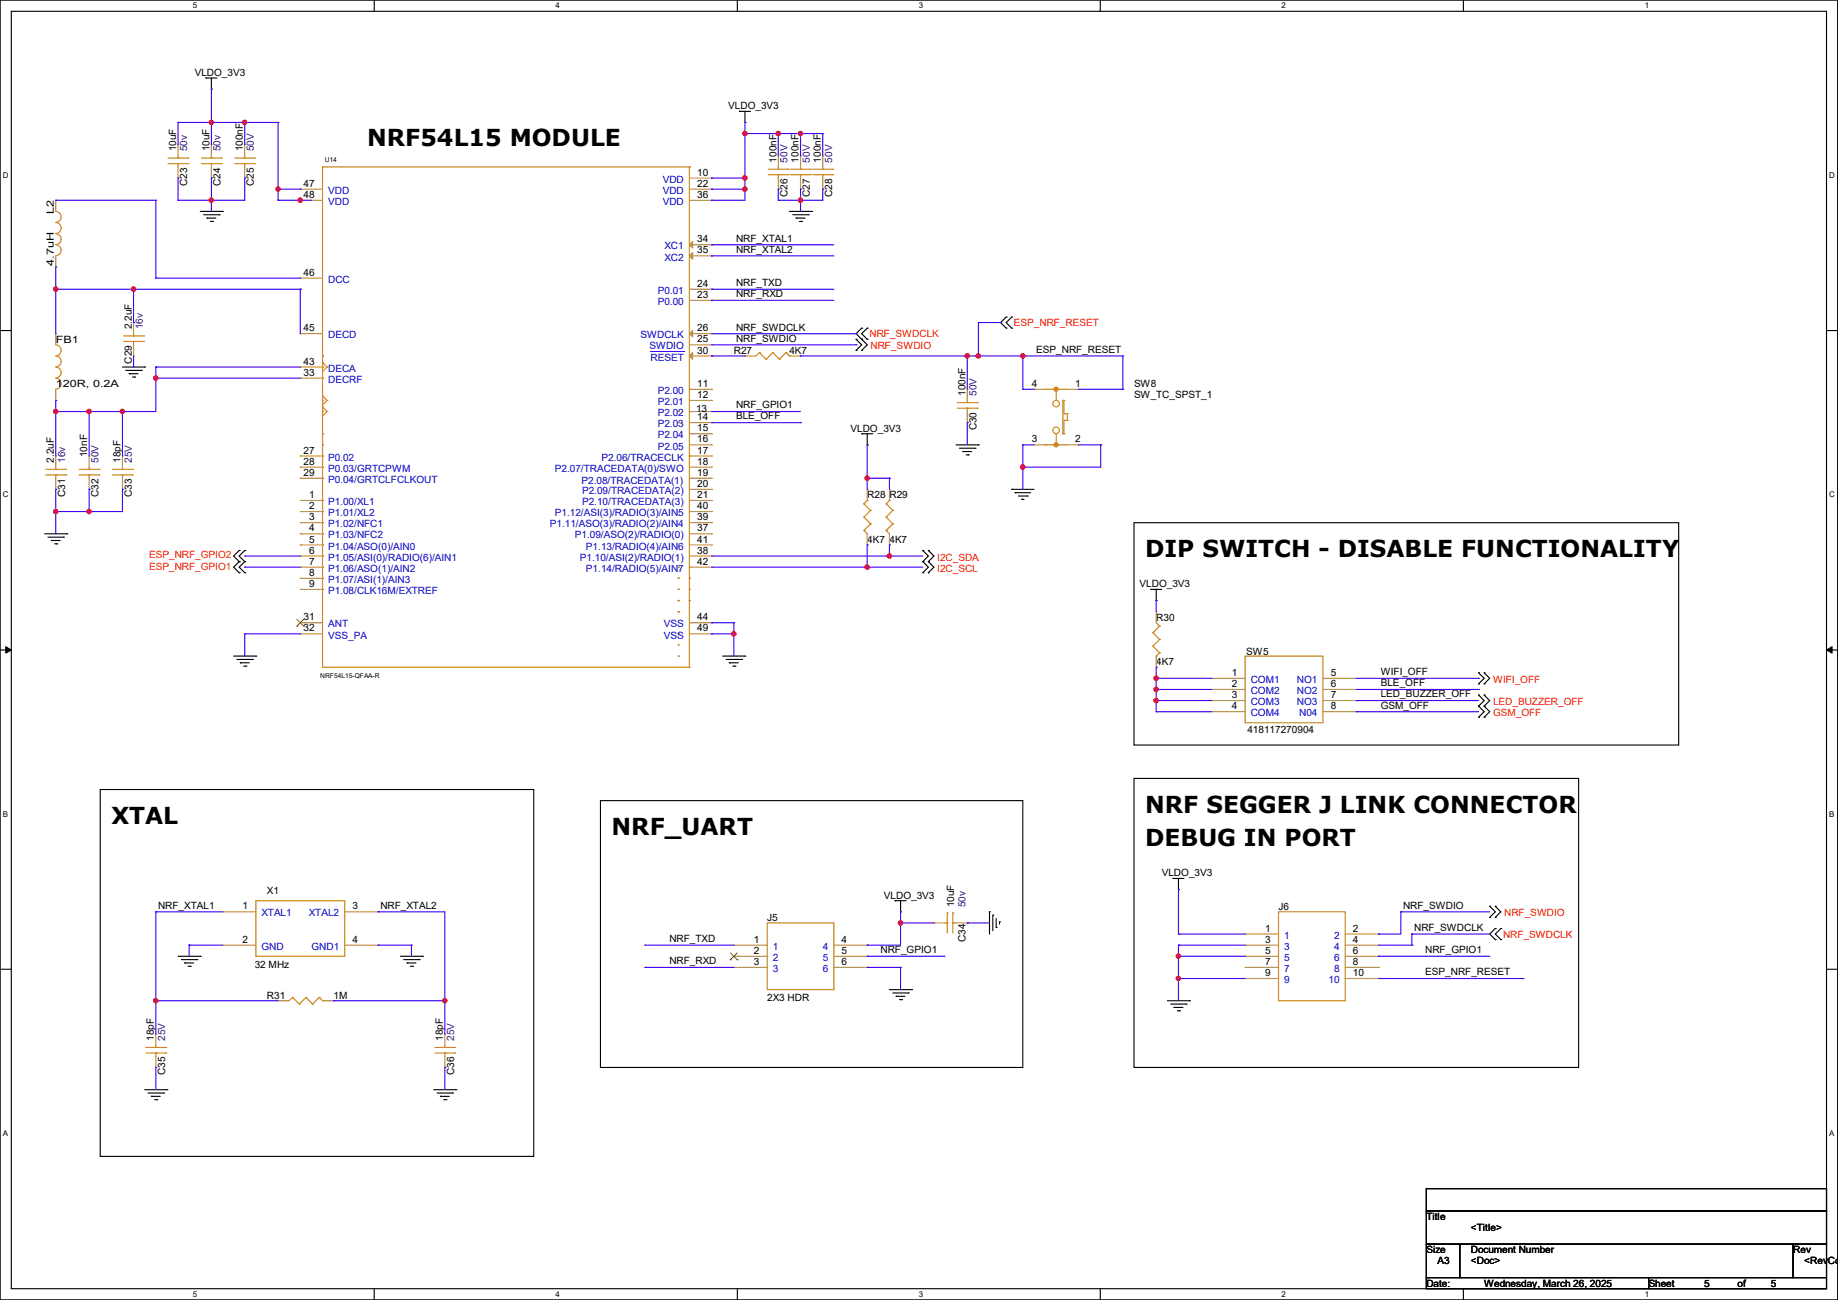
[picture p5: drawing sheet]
<svg xmlns="http://www.w3.org/2000/svg" width="420mm" height="297mm" viewBox="0 0 420 297" stroke-linecap="round" stroke-linejoin="round" font-family="sans-serif">
<path d="M0 0h419.9v297h-419.9zM2.6 2.6h414.8v291.8h-414.8z" fill="none" stroke="#000" stroke-width=".25"/>
<g fill="#fff">
<path d="M44 .3h1v2h-1z"/>
<path d="M44 294.7h1v2h-1z"/>
</g>
<path d="M85.5 0v2.6M85.5 294.4v2.6" fill="none" stroke="#000" stroke-width=".25"/>
<g fill="#fff">
<path d="M127 .3h.9v2h-.9z"/>
<path d="M127 294.7h.9v2h-.9z"/>
</g>
<path d="M168.5 0v2.6M168.5 294.4v2.6" fill="none" stroke="#000" stroke-width=".25"/>
<g fill="#fff">
<path d="M209.9 .3h1v2h-1z"/>
<path d="M209.9 294.7h1v2h-1z"/>
</g>
<path d="M251.4 0v2.6M251.4 294.4v2.6" fill="none" stroke="#000" stroke-width=".25"/>
<g fill="#fff">
<path d="M292.9 .3h.9v2h-.9z"/>
<path d="M292.9 294.7h.9v2h-.9z"/>
</g>
<path d="M334.4 0v2.6M334.4 294.4v2.6" fill="none" stroke="#000" stroke-width=".25"/>
<g fill="#fff">
<path d="M375.8 .3h1v2h-1z"/>
<path d="M375.8 294.7h1v2h-1z"/>
<path d="M.7 39h1.2v2h-1.2z"/>
<path d="M418 39h1.3v2h-1.3z"/>
<path d="M.7 112h1.2v2h-1.2z"/>
<path d="M418 112h1.3v2h-1.3z"/>
</g>
<path d="M0 75.5h2.6M417.4 75.5h2.5" fill="none" stroke="#000" stroke-width=".25"/>
<g fill="#fff">
<path d="M.7 185h1.2v1.9h-1.2z"/>
<path d="M418 185h1.2v1.9h-1.2z"/>
</g>
<path d="M0 148.5h2.6M417.4 148.5h2.5" fill="none" stroke="#000" stroke-width=".25"/>
<path d="M1.3 147.7l1.3 .8-1.3 .7zM417.4 148.5l1.2-.8v1.5z" fill="#000" stroke="#000" stroke-width=".23"/>
<g fill="#fff">
<path d="M.7 257.9h1.2v2h-1.2z"/>
<path d="M418 257.9h1.2v2h-1.2z"/>
</g>
<g fill="none" stroke="#000" stroke-width=".25">
<path d="M47 17.8h.1M47 17.8h2.6M48.3 17.8v2.6M48.3 20.4h.1M169 25.4h.1M169 25.4h2.5M170.2 28h.1M170.2 25.4v2.6M45.8 48.3h5M46.5 49.1h3.6M47.3 49.8h.1M47.3 49.8h2"/>
<path d="M48 50.6h.6M48.6 50.6h.1M50.1 49.1h.1M50.8 48.3h.1M180.4 48.3h5.1M181.1 49.1h3.6M181.9 49.8h.1M181.9 49.8h2M182.7 50.6h.5M183.2 50.6h.1M184.7 49.1h.1M185.5 48.3h.1"/>
<path d="M195.6 77.5h.1M195.6 77.5l1.3 1.3-1.3 1.3M196.9 75h.1M196.9 77.5h.1M196.9 75l-1.3 1.2 2.6 2.6-1.3 1.3M198.2 77.5h.1M198.2 75h.1M198.2 75l-1.3 1.2 1.3 1.3M229.9 72.4h.1M229.9 75h.1M229.9 72.4l-1.3 1.3 1.3 1.3M231.2 75h.1"/>
<path d="M231.2 72.4h.1M231.2 72.4l-1.3 1.3 1.3 1.3M28 83.9h5.1M28.7 84.6h3.6M29.5 85.4h.1M29.5 85.4h2M30.3 86.1h.5M30.8 86.1h.1M32.3 84.6h.1M33.1 83.9h.1M195.6 80.1h.1M196.9 99.1h.1"/>
<path d="M196.9 80.1h.1M196.9 99.1h2.5M198.2 99.1v2.5M198.2 101.6h.1M218.5 101.6h5.1M219.2 102.4h3.6M220 103.2h.1M220 103.2h2M220.8 103.9h.5M221.3 103.9h.1M222.8 102.4h.1M223.6 101.6h.1"/>
<path d="M231.2 111.8h.1M231.2 111.8h5.1M231.9 112.6h.1M231.9 112.6h3.6M232.7 113.3h2M233.5 114.1h.1M233.5 114.1h.5M234.7 113.3h.1M259.1 119.4h124.5v50.8h-124.5zM10.2 122h5.1M11 122.7h3.5M11.7 123.5h.1"/>
<path d="M11.7 123.5h2.1M12.5 124.2h.5M13 124.2h.1M14.5 122.7h.1M15.3 122h.1M54.7 128.3h.1M54.7 130.9h.1M54.7 125.8h.1M54.7 128.3l-1.3 1.3 1.3 1.3M54.7 125.8l-1.3 1.2 1.3 1.3M55.9 128.3h.1M55.9 130.9h.1"/>
<path d="M55.9 125.8h.1M55.9 128.3l-1.2 1.3 1.2 1.3M55.9 125.8l-1.2 1.2 1.2 1.3M210.9 128.3h.1M210.9 125.8h.1M210.9 130.9h.1M210.9 125.8l1.2 1.2-1.2 1.3M210.9 128.3l1.2 1.3-1.2 1.3M212.1 128.3h.1M212.1 125.8h.1M212.1 130.9h.1M212.1 125.8l1.3 1.2-1.3 1.3"/>
<path d="M212.1 128.3l1.3 1.3-1.3 1.3M262.9 134.7h.1M262.9 134.7h2.6M264.2 137.2h.1M264.2 134.7v2.5M53.4 149.9h5.1M54.1 150.7h3.6M54.9 151.4h.1M54.9 151.4h2M55.7 152.2h.5M56.2 152.2h.1M57.7 150.7h.1"/>
<path d="M58.5 149.9h.1M165.1 149.9h5.1M165.9 150.7h3.6M166.7 151.4h.1M166.7 151.4h2M167.4 152.2h.5M167.9 152.2h.1M169.5 150.7h.1M170.2 149.9h.1M337.9 158.8h.1M337.9 156.3h.1M337.9 153.7h.1"/>
<path d="M337.9 158.8l1.2 1.3-1.2 1.2M337.9 153.7l1.2 1.3-1.2 1.3M339.1 158.8h.1M339.1 156.3h.1M339.1 153.7h.1M339.1 158.8l1.3 1.3-1.3 1.2M339.1 153.7l1.3 1.3-1.3 1.3M259.1 177.8h101.6v66.1h-101.6zM337.9 161.3h.1M337.9 163.9h.1M337.9 161.3l1.2 1.3-1.2 1.3M339.1 161.3h.1"/>
<path d="M339.1 163.9h.1M339.1 161.3l1.3 1.3-1.3 1.3M22.9 180.4h99.1v83.8h-99.1zM137.2 182.9h96.5v61h-96.5zM40.7 218.5h5.1M41.4 219.2h3.6M45 219.2h.1M45.8 218.5h.1M91.5 218.5h5.1M92.2 219.2h3.6M95.8 219.2h.1M96.6 218.5h.1"/>
<path d="M204.5 205.8h.1M204.5 205.8h2.6M205.8 208.3h.1M205.8 205.8v2.5M226.1 208.3h.1M226.1 208.3v5.1M226.9 209.1h.1M226.9 209.1v3.5M227.6 211.9h.1M227.6 209.8v2.1M228.4 210.6h.1M228.4 210.6v.5"/>
<path d="M268 200.7h.1M268 200.7h2.6M269.3 203.2h.1M269.3 200.7v2.5M340.4 209.6h.1M340.4 207.1h.1M340.4 207.1l1.3 1.2-1.3 1.3M341.7 212.1h.1M341.7 214.7h.1M341.7 209.6h.1M341.7 207.1h.1M341.7 212.1l-1.3 1.3 1.3 1.3"/>
<path d="M341.7 207.1l1.2 1.2-1.2 1.3M342.9 214.7h.1M342.9 212.1h.1M342.9 212.1l-1.2 1.3 1.2 1.3M0 221.4h2.6M42.2 220h.1M42.2 220h2M43 220.8h.5M43.5 220.8h.1M93 220h.1M93 220h2M93.8 220.8h.5"/>
<path d="M94.3 220.8h.1M203.2 226.1h5.1M204 226.9h3.6M204.8 227.6h.1M204.8 227.6h2M205.5 228.4h.5M206 228.4h.1M207.6 226.9h.1M208.3 226.1h.1M266.7 228.6h5.1M267.5 229.4h3.6M268.3 230.2h.1"/>
<path d="M268.3 230.2h2M269 230.9h.5M269.5 230.9h.1M271.1 229.4h.1M271.8 228.6h.1M417.4 221.4h2.5M33.1 249h5M33.8 249.7h3.6M34.6 250.5h.1M34.6 250.5h2M35.3 251.2h.6M35.9 251.2h.1"/>
<path d="M37.4 249.7h.1M38.1 249h.1M99.1 249h5.1M99.9 249.7h3.5M100.6 250.5h.1M100.6 250.5h2.1M101.4 251.2h.5M101.9 251.2h.1M103.4 249.7h.1M104.2 249h.1M325.9 271.6h91.5v5h-91.5zM325.9 276.6h91.5v7.7h-91.5z"/>
<path d="M325.9 284.3h7.6v7.6h-7.6zM325.9 291.9h50.8v2.5h-50.8zM333.5 284.3h76.2v7.6h-76.2zM376.7 291.9h40.7v2.5h-40.7zM409.7 284.3h7.7v7.6h-7.7z"/>
</g>
<g fill="none" stroke="#cc8006" stroke-width=".25">
<path d="M38.4 37.4h4.6M38.4 36.1h4.6M40.7 36.1h.1M40.7 37.4h.1M40.7 35.6v.5M40.7 37.4v.7M43 37.4h.1M43 36.1h.1M46 37.4h4.6M46 36.1h4.6M48.3 36.1h.1M48.3 37.4h.1"/>
<path d="M48.3 35.6v.5M48.3 37.4v.7M50.6 37.4h.1M50.6 36.1h.1M53.6 37.4h4.6M53.6 36.1h4.6M55.9 36.1h.1M55.9 37.4h.1M55.9 35.6v.5M55.9 37.4v.7M58.2 37.4h.1M58.2 36.1h.1"/>
<path d="M73.7 38.1h.1M73.7 38.1h83.8M73.7 38.1v114.3h83.8M157.5 38.1h.1M157.5 38.1v114.3M175.6 39.9h4.5M175.6 38.7h4.5M177.8 38.7h.1M177.8 39.9h.1M177.8 38.1v.6M177.8 39.9v.8M180.1 39.9h.1"/>
<path d="M180.1 38.7h.1M180.6 39.9h4.6M180.6 38.7h4.6M182.9 38.7h.1M182.9 39.9h.1M182.9 38.1v.6M182.9 39.9v.8M185.2 39.9h.1M185.2 38.7h.1M185.7 39.9h4.6M185.7 38.7h4.6M188 38.7h.1"/>
<path d="M188 39.9h.1M188 38.1v.6M188 39.9v.8M190.3 39.9h.1M190.3 38.7h.1M12.7 48.3a1.25 1.25 0 0 1 1.3 1.3 1.25 1.25 0 0 1-1.3 1.2M12.7 50.8a1.25 1.25 0 0 1 1.3 1.3 1.25 1.25 0 0 1-1.3 1.2 1.27 1.27 0 0 1 1.3 1.3 1.27 1.27 0 0 1-1.3 1.3M12.7 55.9a1.25 1.25 0 0 1 1.3 1.3 1.25 1.25 0 0 1-1.3 1.2M12.7 78.8a1.25 1.25 0 0 1 1.3 1.2 1.25 1.25 0 0 1-1.3 1.3M28.2 78h4.6M28.2 76.8h4.6M30.5 76.8h.1"/>
<path d="M30.5 78h.1M30.5 76.2v.6M30.5 78v.8M32.8 78h.1M32.8 76.8h.1M12.7 81.3a1.25 1.25 0 0 1 1.3 1.3 1.25 1.25 0 0 1-1.3 1.2M12.7 83.9a1.25 1.25 0 0 1 1.3 1.2 1.25 1.25 0 0 1-1.3 1.3 1.27 1.27 0 0 1 1.3 1.2 1.27 1.27 0 0 1-1.3 1.3M73.7 81.3h.1M73.7 82.8h.1M73.7 83.9h.1M73.7 90.5h.1M73.7 91.5h.1"/>
<path d="M73.7 93h.1M73.7 94h.1M73.7 99.1h.1M73.7 86.4h.1M73.7 82.8l1 1.1M73.7 90.5l1 1M73.7 93l1 1M74.7 83.9h.1M74.7 91.5h.1M74.7 94h.1M74.7 83.9l-1 1M74.7 91.5l-1 1"/>
<path d="M74.7 94l-1 1M155 94h.1M155 96.6h.1M157.5 88.9h.1M157.5 91.5h.1M157.5 94h.1M173.5 80.6h.1M173.5 80.6l-.7 .7M173.5 80.6l1.5 1.5M175 82.1h.1M176.6 80.6h.1M176.6 80.6l-1.6 1.5"/>
<path d="M176.6 80.6l1.5 1.5M178.1 82.1h.1M179.6 80.6h.1M179.6 80.6l-1.5 1.5M179.6 80.6l.8 .7M180.4 81.3h.1M218.7 93.3h4.6M218.7 92h4.6M221 92h.1M221 93.3h.1M221 91.5v.5M221 93.3v.7"/>
<path d="M223.3 93.3h.1M223.3 92h.1M238.8 88.9h.1M238.8 88.9h5.1M241.3 88.9h.1M241.3 88.9v2.6M241.3 99.1v2.5M242.9 99.1h.1M242.9 91.5h.1M242.9 91.5v7.6M242.9 99.1h.2M242.9 91.5h.2"/>
<path d="M243.1 99.1h.1M243.1 96.1h.1M243.1 94.5h.1M243.1 91.5h.1M243.1 91.5v3M243.1 96.1v3M243.1 96.1h.8M243.1 94.5h.8M243.9 96.1h.1M243.9 94.5h.1M243.9 94.5v1.6M10.5 108.5h4.5"/>
<path d="M10.5 107.2h4.5M12.7 107.2h.1M12.7 108.5h.1M12.7 106.7v.5M12.7 108.5v.8M15 108.5h.1M15 107.2h.1M18.1 108.5h4.5M18.1 107.2h4.5M20.4 107.2h.1M20.4 108.5h.1M20.4 106.7v.5"/>
<path d="M20.4 108.5v.8M22.6 108.5h.1M22.6 107.2h.1M25.7 108.5h4.6M25.7 107.2h4.6M28 107.2h.1M28 108.5h.1M28 106.7v.5M28 108.5v.8M30.3 108.5h.1M30.3 107.2h.1M73.7 101.6h.1"/>
<path d="M73.7 104.2h.1M73.7 106.7h.1M73.7 109.3h.1M73.7 114.3h.1M73.7 116.9h.1M73.7 119.4h.1M157.5 104.2h.1M197.4 118.2h.1M197.4 115.1h.1M197.4 118.2l1.5 1.5M197.4 115.1l1.5 1.5M198.2 114.3h.1"/>
<path d="M198.2 114.3l-.8 .8M198.9 119.7h.1M198.9 116.6h.1M198.9 119.7l-1.5 1.5M198.9 116.6l-1.5 1.6M202.5 118.2h.1M202.5 115.1h.1M202.5 118.2l1.5 1.5M202.5 115.1l1.5 1.5M203.2 114.3h.1M203.2 114.3l-.7 .8M204 119.7h.1"/>
<path d="M204 116.6h.1M204 119.7l-1.5 1.5M204 116.6l-1.5 1.6M238.8 101.6h.1M238.8 101.6h5.1M241.3 101.6h.1M73.7 122h.1M73.7 124.5h.1M73.7 127h.1M73.7 129.6h.1M73.7 132.1h.1M73.7 134.7h.1"/>
<path d="M155 129.6h.1M155 132.1h.1M155 134.7h.1M155 137.2h.1M155 139.7h.1M157.5 137.2h.1M157.5 132.1h.1M157.5 129.6h.1M157.5 134.7h.1M197.4 121.2h.1M197.4 121.2l.8 .8M202.5 121.2h.1"/>
<path d="M202.5 121.2l.7 .8M155 144.8h.1M155 149.9h.1M155 147.4h.1M157.5 152.4h.1M263.4 144.6h.1M263.4 147.6h.1M263.4 144.6l1.6 1.5M263.4 147.6l1.6 1.5M264.2 149.9h.1M264.2 142.3l.8 .7M265 143h.1"/>
<path d="M265 146.1h.1M265 149.1h.1M265 143l-1.6 1.6M265 146.1l-1.6 1.5M265 149.1l-.8 .8M284.5 149.9h17.8v15.2h-17.8zM58.5 205.8h20.3v12.7h-20.3zM175.3 210.9h15.2v15.2h-15.2zM215.9 210.9h.6M216.5 210.9h.1M216.5 208.6h.1M216.5 208.6v4.5"/>
<path d="M217.7 208.6h.1M217.7 210.9h.1M217.7 210.9h.8M217.7 208.6v4.5M292.1 208.3h15.3v20.3h-15.3zM33.3 239.3h4.6M35.6 239.3h.1M35.6 238.8v.5M37.9 239.3h.1M66.8 227.9h.1M66.8 227.9l-.7 .7M66.8 227.9l1.6 1.5"/>
<path d="M68.4 229.4h.1M69.9 227.9h.1M69.9 227.9l-1.5 1.5M69.9 227.9l1.5 1.5M71.4 229.4h.1M72.9 227.9h.1M72.9 227.9l-1.5 1.5M72.9 227.9l.8 .7M73.7 228.6h.1M99.4 239.3h4.5M101.6 239.3h.1M101.6 238.8v.5"/>
<path d="M103.9 239.3h.1M33.3 240.6h4.6M35.6 240.6h.1M35.6 240.6v.7M37.9 240.6h.1M99.4 240.6h4.5M101.6 240.6h.1M101.6 240.6v.7M103.9 240.6h.1"/>
<circle cx="241.3" cy="98.3" r=".74"/>
<circle cx="241.3" cy="92.2" r=".74"/>
</g>
<g fill="none" stroke="#a84" stroke-width=".25">
<path d="M40.7 33.1h.1M40.7 33.1v2.5M40.7 38.1v2.6M48.3 33.1h.1M48.3 33.1v2.5M48.3 38.1v2.6M55.9 33.1h.1M55.9 33.1v2.5M55.9 38.1v2.6M177.8 35.6h.1M177.8 35.6v2.5M182.9 35.6h.1"/>
<path d="M182.9 35.6v2.5M188 35.6h.1M188 35.6v2.5M12.7 45.8h.1M12.7 45.8v2.5M12.7 58.5v2.5M40.7 40.7h.1M48.3 40.7h.1M55.9 40.7h.1M68.6 43.2h.1M68.6 45.8h.1M68.6 43.2h5.1"/>
<path d="M68.6 45.8h5.1M157.5 40.7h5.1M157.5 43.2h5.1M157.5 55.9h5.1M157.5 58.5h5.1M157.5 45.8h5.1M162.6 40.7h.1M162.6 43.2h.1M162.6 55.9h.1M162.6 58.5h.1M162.6 45.8h.1M177.8 43.2h.1"/>
<path d="M177.8 40.7v2.5M182.9 43.2h.1M182.9 40.7v2.5M188 43.2h.1M188 40.7v2.5M12.7 61h.1M12.7 76.2h.1M12.7 76.2v2.6M30.5 73.7h.1M30.5 73.7v2.5M30.5 78.8v2.5M68.6 76.2h.1"/>
<path d="M68.6 63.5h.1M68.6 76.2h5.1M68.6 63.5h5.1M157.5 68.6h5.1M157.5 66.1h5.1M157.5 78.8h5.1M157.5 76.2h5.1M162.6 68.6h.1M162.6 66.1h.1M162.6 78.8h.1M162.6 76.2h.1M12.7 91.5h.1"/>
<path d="M12.7 88.9v2.6M30.5 81.3h.1M68.6 86.4h.1M68.6 83.9h.1M68.6 86.4h5.1M68.6 83.9h5.1M157.5 88.9h5.1M157.5 91.5h5.1M157.5 94h5.1M157.5 96.6h5.1M157.5 99.1h5.1M157.5 81.3h5.1"/>
<path d="M162.6 88.9h.1M162.6 91.5h.1M162.6 94h.1M162.6 96.6h.1M162.6 99.1h.1M162.6 81.3h.1M170.2 81.3h.1M170.2 81.3h2.6M180.4 81.3h2.5M182.9 81.3h.1M221 88.9h.1M221 96.6h.1"/>
<path d="M221 88.9v2.6M221 94v2.6M236.3 88.9h.1M236.3 88.9h2.5M243.9 88.9h2.5M246.4 88.9h.1M12.7 104.2h.1M12.7 111.8h.1M12.7 104.2v2.5M12.7 109.3v2.5M20.4 104.2h.1M20.4 111.8h.1"/>
<path d="M20.4 104.2v2.5M20.4 109.3v2.5M28 104.2h.1M28 111.8h.1M28 104.2v2.5M28 109.3v2.5M68.6 114.3h.1M68.6 116.9h.1M68.6 119.4h.1M68.6 104.2h.1M68.6 106.7h.1M68.6 109.3h.1"/>
<path d="M68.6 114.3h5.1M68.6 116.9h5.1M68.6 119.4h5.1M68.6 104.2h5.1M68.6 106.7h5.1M68.6 109.3h5.1M157.5 114.3h5.1M157.5 116.9h5.1M157.5 119.4h5.1M157.5 101.6h5.1M157.5 104.2h5.1M157.5 106.7h5.1"/>
<path d="M157.5 109.3h5.1M157.5 111.8h5.1M162.6 101.6h.1M162.6 104.2h.1M162.6 106.7h.1M162.6 109.3h.1M162.6 111.8h.1M162.6 114.3h.1M162.6 119.4h.1M162.6 116.9h.1M198.2 111.8h.1M198.2 111.8v2.5"/>
<path d="M203.2 111.8h.1M203.2 111.8v2.5M236.3 101.6h.1M236.3 101.6h2.5M243.9 101.6h2.5M246.4 101.6h.1M68.6 122h.1M68.6 124.5h.1M68.6 127h.1M68.6 129.6h.1M68.6 132.1h.1M68.6 134.7h.1"/>
<path d="M68.6 122h5.1M68.6 124.5h5.1M68.6 127h5.1M68.6 129.6h5.1M68.6 132.1h5.1M68.6 134.7h5.1M157.5 122h5.1M157.5 124.5h5.1M157.5 127h5.1M157.5 129.6h5.1M162.6 122h.1M162.6 127h.1"/>
<path d="M162.6 124.5h.1M162.6 129.6h.1M198.2 124.5h.1M198.2 122v2.5M203.2 124.5h.1M203.2 122v2.5M264.2 139.7h.1M264.2 139.7v2.6M68.6 142.3h.1M68.6 144.8h.1M68.6 142.3h5.1M68.6 144.8h5.1"/>
<path d="M157.5 142.3h5.1M157.5 144.8h5.1M162.6 142.3h.1M162.6 144.8h.1M264.2 152.4h.1M264.2 149.9v2.5M276.9 155h.1M276.9 157.5h.1M276.9 155h7.6M276.9 157.5h7.6M302.3 155h7.6M302.3 157.5h7.6"/>
<path d="M309.9 155h.1M309.9 157.5h.1M276.9 160.1h.1M276.9 162.6h.1M276.9 160.1h7.6M276.9 162.6h7.6M302.3 160.1h7.6M302.3 162.6h7.6M309.9 160.1h.1M309.9 162.6h.1M50.8 208.3h.1M50.8 215.9h.1"/>
<path d="M50.8 215.9h7.7M50.8 208.3h7.7M78.8 215.9h7.6M78.8 208.3h7.6M86.4 208.3h.1M86.4 215.9h.1M167.7 215.9h.1M167.7 218.5h.1M167.7 215.9h7.6M167.7 218.5h7.6M190.5 215.9h7.7M190.5 218.5h7.7"/>
<path d="M198.2 215.9h.1M198.2 218.5h.1M213.4 210.9h.1M213.4 210.9h2.5M218.5 210.9h2.5M221 210.9h.1M284.5 213.4h.1M284.5 215.9h.1M284.5 218.5h.1M284.5 215.9h7.6M284.5 218.5h7.6M284.5 213.4h7.6"/>
<path d="M307.4 215.9h7.6M307.4 218.5h7.6M307.4 213.4h7.6M315 213.4h.1M315 215.9h.1M315 218.5h.1M35.6 236.3h.1M35.6 236.3v2.5M63.5 228.6h.1M63.5 228.6h2.6M73.7 228.6h2.5M76.2 228.6h.1"/>
<path d="M101.6 236.3h.1M101.6 236.3v2.5M167.7 221h.1M167.7 221h7.6M190.5 221h7.7M198.2 221h.1M284.5 221h.1M284.5 223.6h.1M284.5 221h7.6M284.5 223.6h7.6M307.4 221h7.6M307.4 223.6h7.6"/>
<path d="M315 221h.1M315 223.6h.1M35.6 243.9h.1M35.6 241.3v2.6M101.6 243.9h.1M101.6 241.3v2.6"/>
</g>
<path d="M67.8 143.1h.1M67.9 141.5l1.5 1.6M69.4 141.5l-1.6 1.6M69.4 143.1h.1M166.9 219.3h.1M166.9 217.7l1.6 1.6M168.4 217.7l-1.5 1.6M168.5 219.3h.1" fill="none" stroke="#804000" stroke-width=".23"/>
<g fill="#a84" stroke="#a84" stroke-width=".25">
<path d="M157.5 76.2l.8-.7v1.5z"/>
<path d="M157.5 81.3l.8-.7v1.5z"/>
<path d="M157.5 55.9l.8-.7v1.5z"/>
<path d="M157.5 58.5l.8-.8v1.5z"/>
</g>
<path d="M148.6 80.3h7.7M156.3 80.3h.1" fill="none" stroke="#00c" stroke-width=".23"/>
<g fill="#cc8006" stroke="#cc8006" stroke-width=".25">
<circle cx="241.3" cy="101.6" r=".49"/>
<circle cx="241.3" cy="88.9" r=".49"/>
</g>
<g fill="none" stroke="#4200ff" stroke-width=".25">
<path d="M40.7 28h.1M40.7 28v5.1M40.7 28h22.8M48.3 20.4h.1M48.3 28h.1M48.3 20.4v12.7M55.9 28h.1M55.9 28v5.1M63.5 28h.1M63.5 28v17.8M170.2 28h.1M170.2 30.5h.1"/>
<path d="M170.2 28v17.8h-7.6M170.2 30.5h17.8M177.8 30.5h.1M177.8 30.5v5.1M182.9 30.5h.1M182.9 30.5v5.1M188 30.5h.1M188 30.5v5.1M12.7 45.8h.1M12.7 45.8h22.9M35.6 45.8h.1M35.6 45.8v17.7"/>
<path d="M40.7 45.8h.1M40.7 40.7h.1M40.7 40.7v5.1M48.3 45.8h.1M48.3 40.7h.1M48.3 40.7v7.6M55.9 40.7h.1M55.9 40.7v5.1h-15.2M63.5 43.2h.1M63.5 45.8h.1M63.5 45.8h7.7M63.5 43.2h5.1"/>
<path d="M68.6 45.8h.1M68.6 43.2h.1M162.6 40.7h.1M162.6 45.8h.1M162.6 43.2h.1M162.6 55.9h.1M162.6 58.5h.1M162.6 40.7h7.6M162.6 43.2h7.6M162.6 55.9h27.9M162.6 58.5h27.9M170.2 40.7h.1"/>
<path d="M170.2 43.2h.1M177.8 43.2h.1M177.8 45.8h.1M177.8 43.2v2.6M182.9 43.2h.1M182.9 45.8h.1M182.9 43.2v5.1M188 43.2h.1M188 43.2v2.6h-10.2M12.7 66.1h.1M12.7 61h.1M12.7 66.1h55.9"/>
<path d="M12.7 61v15.2M30.5 73.7h.1M30.5 66.1v7.6M35.6 63.5h.1M35.6 63.5h33M68.6 66.1h.1M68.6 66.1v10.1M162.6 66.1h.1M162.6 68.6h.1M162.6 66.1h27.9M162.6 76.2h33M162.6 78.8h33"/>
<path d="M162.6 68.6h27.9M195.6 76.2h.1M195.6 78.8h.1M223.6 73.7h.1M223.6 73.7v7.6M223.6 73.7h5M228.6 73.7h.1M12.7 91.5h.1M12.7 94h.1M12.7 91.5v12.7M20.4 94h.1M20.4 94v10.2"/>
<path d="M28 94h.1M28 94v10.2M30.5 83.9h.1M30.5 81.3v2.6M35.6 83.9h.1M35.6 86.4h.1M35.6 83.9v10.1h-22.9M35.6 86.4h33M35.6 83.9h33M162.6 81.3h.1M162.6 94h.1M162.6 94h20.3"/>
<path d="M162.6 81.3h7.6M162.6 96.6h20.3M182.9 81.3h.1M182.9 96.6h.1M182.9 81.3h73.7M221 96.6h.1M221 81.3h.1M221 81.3v7.6M221 96.6v5M223.6 81.3h.1M233.7 81.3h.1M233.7 88.9h.1"/>
<path d="M233.7 81.3v7.6M233.7 88.9h2.6M246.4 88.9h10.2M256.6 81.3h.1M256.6 88.9h.1M256.6 81.3v7.6M12.7 111.8h.1M12.7 116.9h.1M12.7 111.8v10.2M20.4 111.8h.1M20.4 116.9h.1M20.4 111.8v5.1"/>
<path d="M28 111.8h.1M28 111.8v5.1h-15.3M198.2 109.3h.1M198.2 101.6h.1M198.2 101.6v10.2M198.2 109.3h5M203.2 109.3h.1M203.2 109.3v2.5M233.7 101.6h.1M233.7 106.7h.1M233.7 101.6v10.2M233.7 101.6h2.6"/>
<path d="M246.4 101.6h5.1M251.5 101.6h.1M251.5 101.6v5.1h-17.8M55.9 129.6h.1M55.9 127h.1M55.9 127h12.7M55.9 129.6h12.7M162.6 127h48.3M162.6 129.6h48.3M198.2 129.6h.1M198.2 124.5h.1M198.2 124.5v5.1"/>
<path d="M203.2 127h.1M203.2 124.5h.1M203.2 124.5v2.5M264.2 137.2h.1M264.2 137.2v2.5M55.9 144.8h.1M55.9 149.9h.1M55.9 144.8v5.1M55.9 144.8h12.7M162.6 142.3h.1M162.6 144.8h.1M162.6 142.3h5.1"/>
<path d="M162.6 144.8h5.1M167.7 142.3h.1M167.7 144.8h.1M167.7 142.3v7.6M264.2 152.4h.1M264.2 155h.1M264.2 157.5h.1M264.2 152.4v10.2M264.2 155h12.7M264.2 157.5h12.7M309.9 155h28M309.9 157.5h28"/>
<path d="M337.9 157.5h.1M337.9 155h.1M264.2 162.6h.1M264.2 160.1h.1M264.2 162.6h12.7M264.2 160.1h12.7M309.9 160.1h.1M309.9 162.6h.1M309.9 162.6h28M309.9 160.1h28M35.6 208.3h.1M35.6 208.3v28"/>
<path d="M35.6 208.3h15.2M43.2 215.9h.1M43.2 215.9h7.6M43.2 215.9v2.6M86.4 208.3h.1M86.4 215.9h.1M86.4 208.3h15.2v28M86.4 215.9h7.6M94 215.9h.1M94 215.9v2.6M147.4 215.9h.1M147.4 215.9h20.3"/>
<path d="M198.2 215.9h.1M198.2 218.5h.1M198.2 218.5h17.7M205.8 208.3h.1M205.8 210.9h.1M205.8 208.3v7.6h-7.6M205.8 210.9h7.6M221 210.9h.1M221 210.9h5.1M269.3 203.2h.1M269.3 213.4h.1M269.3 215.9h.1"/>
<path d="M269.3 218.5h.1M269.3 215.9h15.2M269.3 218.5h15.2M269.3 203.2v10.2M269.3 215.9v12.7M269.3 213.4h15.2M315 213.4h.1M315 218.5h.1M315 215.9h7.6M315 218.5h25.4M320.1 208.3h.1M320.1 208.3h20.3"/>
<path d="M320.1 208.3v5.1h-5.1M322.6 215.9h.1M322.6 213.4h.1M322.6 213.4h17.8M322.6 213.4v2.5M35.6 228.6h.1M35.6 228.6h27.9M76.2 228.6h.1M76.2 228.6h25.4M101.6 228.6h.1M147.4 221h.1M147.4 221h20.3"/>
<path d="M198.2 221h.1M198.2 221h7.6M205.8 221h.1M205.8 221v5.1M269.3 223.6h.1M269.3 223.6h15.2M315 223.6h33M348 223.6h.1M35.6 243.9h.1M35.6 243.9v5.1M101.6 243.9h.1M101.6 243.9v5.1"/>
</g>
<g fill="#f00" stroke="#f00" stroke-width=".25">
<circle cx="63.5" cy="43.2" r=".49"/>
<circle cx="68.6" cy="45.7" r=".49"/>
<circle cx="170.2" cy="43.2" r=".49"/>
<circle cx="177.8" cy="30.5" r=".49"/>
<circle cx="170.2" cy="40.7" r=".49"/>
<circle cx="170.2" cy="30.5" r=".49"/>
<circle cx="182.9" cy="30.5" r=".49"/>
<circle cx="182.9" cy="45.7" r=".49"/>
<circle cx="55.9" cy="28" r=".49"/>
<circle cx="48.3" cy="28" r=".49"/>
<circle cx="48.3" cy="45.7" r=".49"/>
<circle cx="12.7" cy="66.1" r=".49"/>
<circle cx="12.7" cy="94" r=".49"/>
<circle cx="12.7" cy="116.9" r=".49"/>
<circle cx="35.6" cy="86.4" r=".49"/>
<circle cx="20.3" cy="94" r=".49"/>
<circle cx="28" cy="94" r=".49"/>
<circle cx="20.3" cy="116.9" r=".49"/>
<circle cx="167.7" cy="144.8" r=".49"/>
<circle cx="221" cy="81.3" r=".49"/>
<circle cx="101.6" cy="228.6" r=".49"/>
<circle cx="35.6" cy="228.6" r=".49"/>
<circle cx="203.2" cy="127" r=".49"/>
<circle cx="198.1" cy="129.6" r=".49"/>
<circle cx="198.1" cy="109.2" r=".49"/>
<circle cx="233.7" cy="81.3" r=".49"/>
<circle cx="233.7" cy="106.7" r=".49"/>
<circle cx="205.8" cy="210.8" r=".49"/>
<circle cx="269.3" cy="218.5" r=".49"/>
<circle cx="269.3" cy="223.5" r=".49"/>
<circle cx="264.2" cy="155" r=".49"/>
<circle cx="264.2" cy="157.5" r=".49"/>
<circle cx="264.2" cy="160" r=".49"/>
<circle cx="30.5" cy="66.1" r=".49"/>
<circle cx="223.5" cy="81.3" r=".49"/>
</g>
<g font-size="5.3">
<text x="83.9" y="33.3">NRF54L15 MODULE</text>
<text x="261.7" y="127.3">DIP SWITCH - DISABLE FUNCTIONALITY</text>
<text x="261.7" y="185.7">NRF SEGGER J LINK CONNECTOR</text>
<text x="25.4" y="188.3">XTAL</text>
<text x="139.7" y="190.8">NRF_UART</text>
<text x="261.7" y="193.3">DEBUG IN PORT</text>
</g>
<g font-size="2.3">
<text x="44.5" y="17.4">VLDO_3V3</text>
<text x="166.4" y="25">VLDO_3V3</text>
<text x="40.3" y="34.6" transform="rotate(-90 40.3 34.6)">10uF</text>
<text x="47.9" y="34.6" transform="rotate(-90 47.9 34.6)">10uF</text>
<text x="55.5" y="34.6" transform="rotate(-90 55.5 34.6)">100nF</text>
<text x="159.3" y="40.1">10</text>
<text x="177.4" y="37.1" transform="rotate(-90 177.4 37.1)">100nF</text>
<text x="182.5" y="37.1" transform="rotate(-90 182.5 37.1)">100nF</text>
<text x="187.6" y="37.1" transform="rotate(-90 187.6 37.1)">100nF</text>
<text x="42.8" y="42.5" transform="rotate(-90 42.8 42.5)">C23</text>
<text x="50.4" y="42.5" transform="rotate(-90 50.4 42.5)">C24</text>
<text x="58" y="42.5" transform="rotate(-90 58 42.5)">C25</text>
<text x="69.4" y="42.7">47</text>
<text x="69.4" y="45.2">48</text>
<text x="159.3" y="42.7">22</text>
<text x="159.3" y="45.2">36</text>
<text x="180" y="45" transform="rotate(-90 180 45)">C26</text>
<text x="185" y="45" transform="rotate(-90 185 45)">C27</text>
<text x="190.1" y="45" transform="rotate(-90 190.1 45)">C28</text>
<text x="12.3" y="48.8" transform="rotate(-90 12.3 48.8)">L2</text>
<text x="159.3" y="55.4">34</text>
<text x="159.3" y="57.9">35</text>
<text x="168.2" y="55.2">NRF_XTAL1</text>
<text x="168.2" y="57.7">NRF_XTAL2</text>
<text x="12.3" y="60.7" transform="rotate(-90 12.3 60.7)">4.7uH</text>
<text x="69.4" y="63">46</text>
<text x="159.3" y="65.5">24</text>
<text x="168.2" y="65.4">NRF_TXD</text>
<text x="159.3" y="68.1">23</text>
<text x="168.2" y="67.9">NRF_RXD</text>
<text x="30.1" y="75.2" transform="rotate(-90 30.1 75.2)">2.2uF</text>
<text x="69.4" y="75.7">45</text>
<text x="159.3" y="75.7">26</text>
<text x="168.2" y="75.5">NRF_SWDCLK</text>
<text x="12.7" y="78.3">FB1</text>
<text x="30.1" y="83.1" transform="rotate(-90 30.1 83.1)">C29</text>
<text x="69.4" y="83.3">43</text>
<text x="159.3" y="78.2">25</text>
<text x="159.3" y="80.8">30</text>
<text x="167.7" y="80.9">R27</text>
<text x="168.2" y="78.1">NRF_SWDIO</text>
<text x="180.4" y="80.9">4K7</text>
<text x="236.8" y="80.6">ESP_NRF_RESET</text>
<text x="12.7" y="88.5">120R, 0.2A</text>
<text x="69.4" y="85.9">33</text>
<text x="159.3" y="88.4">11</text>
<text x="235.8" y="88.4">4</text>
<text x="245.7" y="88.4">1</text>
<text x="259.1" y="88.5">SW8</text>
<text x="159" y="94.1">13</text>
<text x="159.3" y="90.9">12</text>
<text x="168.2" y="93.3">NRF_GPIO1</text>
<text x="168.2" y="95.8">BLE_OFF</text>
<text x="220.6" y="90.5" transform="rotate(-90 220.6 90.5)">100nF</text>
<text x="259.1" y="91">SW_TC_SPST_1</text>
<text x="159.3" y="96">14</text>
<text x="159.3" y="98.6">15</text>
<text x="159.3" y="101.1">16</text>
<text x="194.4" y="98.6">VLDO_3V3</text>
<text x="223.1" y="98.3" transform="rotate(-90 223.1 98.3)">C30</text>
<text x="235.8" y="101.1">3</text>
<text x="245.7" y="101.1">2</text>
<text x="12.3" y="105.7" transform="rotate(-90 12.3 105.7)">2.2uF</text>
<text x="19.9" y="104.4" transform="rotate(-90 19.9 104.4)">10nF</text>
<text x="27.6" y="105.7" transform="rotate(-90 27.6 105.7)">18pF</text>
<text x="69.4" y="103.6">27</text>
<text x="69.4" y="106.2">28</text>
<text x="159.3" y="103.6">17</text>
<text x="159.3" y="106.2">18</text>
<text x="14.9" y="113.6" transform="rotate(-90 14.9 113.6)">C31</text>
<text x="22.5" y="113.6" transform="rotate(-90 22.5 113.6)">C32</text>
<text x="30.1" y="113.6" transform="rotate(-90 30.1 113.6)">C33</text>
<text x="69.4" y="108.7">29</text>
<text x="70.7" y="113.8">1</text>
<text x="159.3" y="108.7">19</text>
<text x="159.3" y="111.3">20</text>
<text x="159.3" y="113.8">21</text>
<text x="198.2" y="113.9">R28</text>
<text x="203.2" y="113.9">R29</text>
<text x="70.7" y="116.3">2</text>
<text x="70.7" y="118.9">3</text>
<text x="159.3" y="118.9">39</text>
<text x="159.3" y="116.3">40</text>
<text x="70.7" y="121.4">4</text>
<text x="70.7" y="124">5</text>
<text x="159.3" y="121.4">37</text>
<text x="159.3" y="124">41</text>
<text x="198.2" y="124">4K7</text>
<text x="203.2" y="124">4K7</text>
<text x="70.7" y="126.5">6</text>
<text x="70.7" y="129">7</text>
<text x="70.7" y="131.6">8</text>
<text x="159.3" y="126.5">38</text>
<text x="159.3" y="129">42</text>
<text x="70.7" y="134.1">9</text>
<text x="260.4" y="134.2">VLDO_3V3</text>
<text x="69.4" y="141.7">31</text>
<text x="159.3" y="141.7">44</text>
<text x="264.2" y="141.8">R30</text>
<text x="69.4" y="144.3">32</text>
<text x="159.3" y="144.3">49</text>
<text x="284.8" y="149.7">SW5</text>
<text x="264.2" y="152">4K7</text>
<text x="281.5" y="154.4">1</text>
<text x="304.1" y="154.4">5</text>
<text x="315.5" y="154.3">WIFI_OFF</text>
<text x="281.5" y="157">2</text>
<text x="281.5" y="159.5">3</text>
<text x="304.1" y="157">6</text>
<text x="304.1" y="159.5">7</text>
<text x="315.5" y="159.3">LED_BUZZER_OFF</text>
<text x="315.5" y="161.9">GSM_OFF</text>
<text x="315.5" y="156.8">BLE_OFF</text>
<text x="281.5" y="162.1">4</text>
<text x="285" y="167.5">418117270904</text>
<text x="304.1" y="162.1">8</text>
<text x="265.5" y="200.2">VLDO_3V3</text>
<text x="36.1" y="207.6">NRF_XTAL1</text>
<text x="55.4" y="207.8">1</text>
<text x="61" y="204.3">X1</text>
<text x="80.6" y="207.8">3</text>
<text x="86.9" y="207.6">NRF_XTAL2</text>
<text x="202" y="205.3">VLDO_3V3</text>
<text x="218.1" y="207.3" transform="rotate(-90 218.1 207.3)">10uF</text>
<text x="292.1" y="207.9">J6</text>
<text x="320.6" y="207.6">NRF_SWDIO</text>
<text x="55.4" y="215.4">2</text>
<text x="80.6" y="215.4">4</text>
<text x="153" y="215.2">NRF_TXD</text>
<text x="172.3" y="215.4">1</text>
<text x="175.3" y="210.4">J5</text>
<text x="192.3" y="215.4">4</text>
<text x="220.6" y="215.2" transform="rotate(-90 220.6 215.2)">C34</text>
<text x="289.1" y="212.9">1</text>
<text x="289.1" y="215.4">3</text>
<text x="309.2" y="212.9">2</text>
<text x="309.2" y="215.4">4</text>
<text x="323.1" y="212.7">NRF_SWDCLK</text>
<text x="58.2" y="221.1">32 MHz</text>
<text x="153" y="220.3">NRF_RXD</text>
<text x="172.3" y="217.9">2</text>
<text x="172.3" y="220.5">3</text>
<text x="192.3" y="217.9">5</text>
<text x="192.3" y="220.5">6</text>
<text x="201.2" y="217.8">NRF_GPIO1</text>
<text x="289.1" y="217.9">5</text>
<text x="289.1" y="220.5">7</text>
<text x="309.2" y="217.9">6</text>
<text x="309.2" y="220.5">8</text>
<text x="325.7" y="217.8">NRF_GPIO1</text>
<text x="289.1" y="223">9</text>
<text x="309.2" y="223">10</text>
<text x="325.7" y="222.8">ESP_NRF_RESET</text>
<text x="61" y="228.2">R31</text>
<text x="76.2" y="228.2">1M</text>
<text x="175.3" y="228.7">2X3 HDR</text>
<text x="35.2" y="237.8" transform="rotate(-90 35.2 237.8)">18pF</text>
<text x="101.2" y="237.8" transform="rotate(-90 101.2 237.8)">18pF</text>
<text x="37.7" y="245.7" transform="rotate(-90 37.7 245.7)">C35</text>
<text x="103.8" y="245.7" transform="rotate(-90 103.8 245.7)">C36</text>
<text x="325.9" y="278.7">Title</text>
<text x="336.1" y="281.3">&lt;Title&gt;</text>
<text x="325.9" y="286.3">Size</text>
<text x="336.1" y="286.3">Document Number</text>
<text x="409.8" y="286.3">Rev</text>
<text x="325.9" y="294">Date:</text>
<text x="328.5" y="288.9">A3</text>
<text x="336.1" y="288.9">&lt;Doc&gt;</text>
<text x="339.1" y="294">Wednesday, March 26, 2025</text>
<text x="376.7" y="294">Sheet</text>
<text x="389.4" y="294">5</text>
<text x="397" y="294">of</text>
<text x="404.7" y="294">5</text>
<text x="412.3" y="288.9">&lt;RevCod</text>
</g>
<g font-size="2.3" fill="#400080">
<text x="42.8" y="34.6" transform="rotate(-90 42.8 34.6)">50v</text>
<text x="50.4" y="34.6" transform="rotate(-90 50.4 34.6)">50v</text>
<text x="58" y="34.6" transform="rotate(-90 58 34.6)">50V</text>
<text x="180" y="37.1" transform="rotate(-90 180 37.1)">50V</text>
<text x="185" y="37.1" transform="rotate(-90 185 37.1)">50V</text>
<text x="190.1" y="37.1" transform="rotate(-90 190.1 37.1)">50V</text>
<text x="32.6" y="75.2" transform="rotate(-90 32.6 75.2)">16v</text>
<text x="223.1" y="90.5" transform="rotate(-90 223.1 90.5)">50V</text>
<text x="14.9" y="105.7" transform="rotate(-90 14.9 105.7)">16v</text>
<text x="22.5" y="105.7" transform="rotate(-90 22.5 105.7)">50V</text>
<text x="30.1" y="105.7" transform="rotate(-90 30.1 105.7)">25V</text>
<text x="220.6" y="207.3" transform="rotate(-90 220.6 207.3)">50v</text>
<text x="37.7" y="237.8" transform="rotate(-90 37.7 237.8)">25V</text>
<text x="103.8" y="237.8" transform="rotate(-90 103.8 237.8)">25V</text>
</g>
<g font-size="2.3" fill="#00c">
<text x="151.4" y="41.7">VDD</text>
<text x="75" y="44.3">VDD</text>
<text x="75" y="46.8">VDD</text>
<text x="151.4" y="44.3">VDD</text>
<text x="151.4" y="46.8">VDD</text>
<text x="151.9" y="57">XC1</text>
<text x="151.9" y="59.5">XC2</text>
<text x="75" y="64.6">DCC</text>
<text x="150.3" y="69.7">P0.00</text>
<text x="150.3" y="67.1">P0.01</text>
<text x="75" y="77.3">DECD</text>
<text x="146.3" y="77.3">SWDCLK</text>
<text x="148.4" y="79.8">SWDIO</text>
<text x="148.6" y="82.4">RESET</text>
<text x="75" y="87.5">DECRF</text>
<text x="75" y="84.9">DECA</text>
<text x="150.3" y="90">P2.00</text>
<text x="150.3" y="92.5">P2.01</text>
<text x="150.3" y="95.1">P2.02</text>
<text x="150.3" y="97.6">P2.03</text>
<text x="150.3" y="100.2">P2.04</text>
<text x="75" y="105.2">P0.02</text>
<text x="75" y="107.8">P0.03/GRTCPWM</text>
<text x="126.8" y="107.8">P2.07/TRACEDATA(0)/SWO</text>
<text x="137.5" y="105.2">P2.06/TRACECLK</text>
<text x="150.3" y="102.7">P2.05</text>
<text x="75" y="110.3">P0.04/GRTCLFCLKOUT</text>
<text x="132.9" y="110.6">P2.08/TRACEDATA(1)</text>
<text x="133" y="112.9">P2.09/TRACEDATA(2)</text>
<text x="75" y="115.4">P1.00/XL1</text>
<text x="75" y="117.9">P1.01/XL2</text>
<text x="126.8" y="117.9">P1.12/ASI(3)/RADIO(3)/AIN5</text>
<text x="133" y="115.4">P2.10/TRACEDATA(3)</text>
<text x="75" y="120.5">P1.02/NFC1</text>
<text x="75" y="123">P1.03/NFC2</text>
<text x="75" y="125.6">P1.04/ASO(0)/AIN0</text>
<text x="125.6" y="120.5">P1.11/ASO(3)/RADIO(2)/AIN4</text>
<text x="131.4" y="123">P1.09/ASO(2)/RADIO(0)</text>
<text x="133.9" y="125.6">P1.13/RADIO(4)/AIN6</text>
<text x="75" y="128.1">P1.05/ASI(0)/RADIO(6)/AIN1</text>
<text x="75" y="130.6">P1.06/ASO(1)/AIN2</text>
<text x="132.5" y="128.1">P1.10/ASI(2)/RADIO(1)</text>
<text x="133.9" y="130.6">P1.14/RADIO(5)/AIN7</text>
<text x="75" y="133.2">P1.07/ASI(1)/AIN3</text>
<text x="75" y="135.7">P1.08/CLK16M/EXTREF</text>
<text x="75" y="143.3">ANT</text>
<text x="151.7" y="143.3">VSS</text>
<text x="75" y="145.9">VSS_PA</text>
<text x="151.7" y="145.9">VSS</text>
<text x="285.8" y="156">COM1</text>
<text x="285.8" y="158.6">COM2</text>
<text x="285.8" y="161.1">COM3</text>
<text x="296.3" y="156">NO1</text>
<text x="296.3" y="158.6">NO2</text>
<text x="296.3" y="161.1">NO3</text>
<text x="285.8" y="163.7">COM4</text>
<text x="296.8" y="163.7">N04</text>
<text x="59.7" y="209.4">XTAL1</text>
<text x="70.6" y="209.4">XTAL2</text>
<text x="293.4" y="214.5">1</text>
<text x="304.8" y="214.5">2</text>
<text x="59.7" y="217">GND</text>
<text x="71.2" y="217">GND1</text>
<text x="176.6" y="217">1</text>
<text x="176.6" y="219.5">2</text>
<text x="188" y="217">4</text>
<text x="188" y="219.5">5</text>
<text x="293.4" y="217">3</text>
<text x="293.4" y="219.5">5</text>
<text x="304.8" y="217">4</text>
<text x="304.8" y="219.5">6</text>
<text x="176.6" y="222.1">3</text>
<text x="188" y="222.1">6</text>
<text x="293.4" y="222.1">7</text>
<text x="293.4" y="224.6">9</text>
<text x="303.6" y="224.6">10</text>
<text x="304.8" y="222.1">8</text>
</g>
<g font-size="2.3" fill="#f00">
<text x="198.7" y="77">NRF_SWDCLK</text>
<text x="231.7" y="74.5">ESP_NRF_RESET</text>
<text x="198.9" y="79.8">NRF_SWDIO</text>
<text x="34.1" y="130.1">ESP_NRF_GPIO1</text>
<text x="34.1" y="127.6">ESP_NRF_GPIO2</text>
<text x="214.2" y="128.1">I2C_SDA</text>
<text x="214.2" y="130.6">I2C_SCL</text>
<text x="341.2" y="161.1">LED_BUZZER_OFF</text>
<text x="341.2" y="156">WIFI_OFF</text>
<text x="341.2" y="163.7">GSM_OFF</text>
<text x="343.7" y="209.4">NRF_SWDIO</text>
<text x="343.5" y="214.2">NRF_SWDCLK</text>
</g>
<g font-size="1.8">
<text x="44" y="1.9">5</text>
<text x="127" y="1.9">4</text>
<text x="209.9" y="1.9">3</text>
<text x="292.9" y="1.9">2</text>
<text x="375.8" y="1.9">1</text>
<text x=".7" y="40.6">D</text>
<text x="418" y="40.6">D</text>
<text x=".7" y="113.6">C</text>
<text x="418" y="113.6">C</text>
<text x=".7" y="186.6">B</text>
<text x="418" y="186.6">B</text>
<text x=".7" y="259.5">A</text>
<text x="418" y="259.5">A</text>
<text x="44" y="296.3">5</text>
<text x="127" y="296.3">4</text>
<text x="209.9" y="296.3">3</text>
<text x="292.9" y="296.3">2</text>
<text x="375.8" y="296.3">1</text>
</g>
<g font-size="1.5">
<text x="74.2" y="37">U14</text>
<text x="73.2" y="154.9">NRF54L15-QFAA-R</text>
</g>
</svg>
